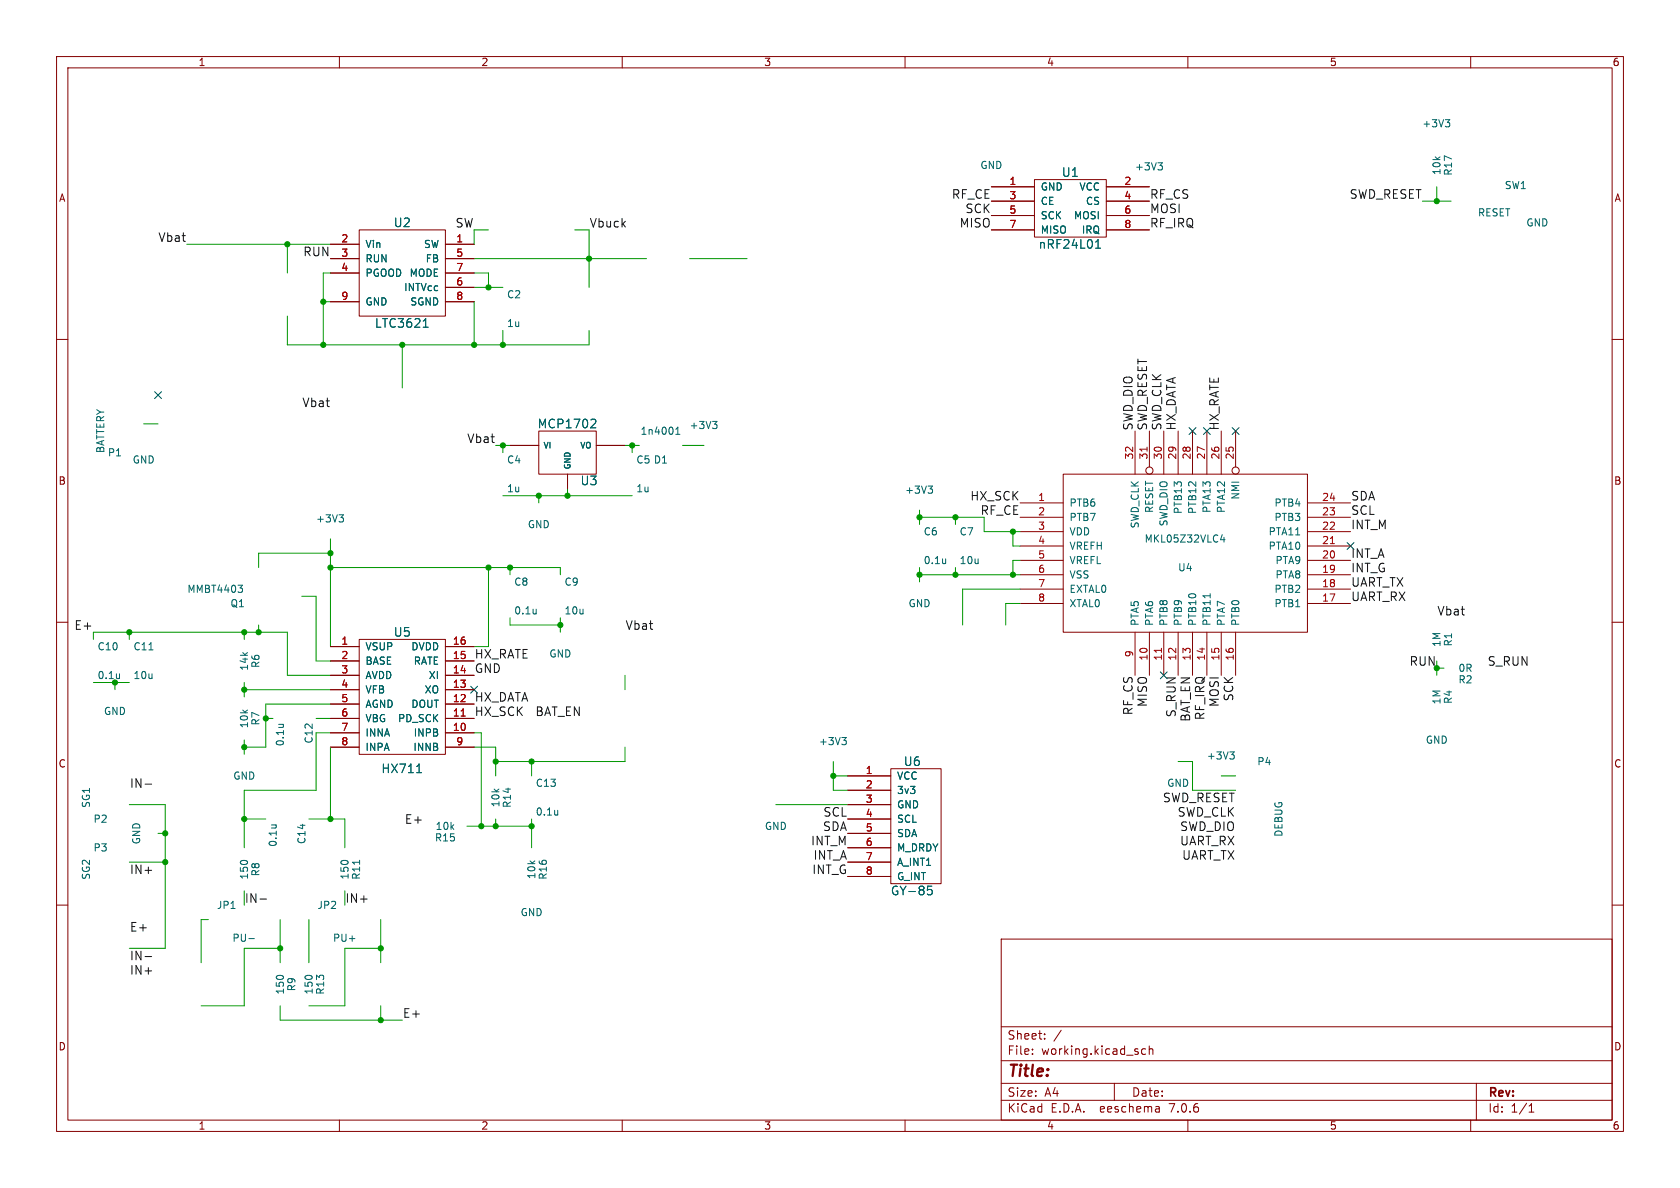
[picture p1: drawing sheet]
<svg xmlns="http://www.w3.org/2000/svg" width="297mm" height="210mm" viewBox="0 0 297 210" stroke-linecap="round" stroke-linejoin="round" font-family="sans-serif">
<g fill="none" stroke="#840000" stroke-width=".18">
<path d="M10 10h277v190h-277zM12 12h273v186h-273zM60 10v2M110 10v2M160 10v2M210 10v2M260 10v2M175.3 33h7.6M175.3 35.6h7.6M175.3 38.1h7.6M182.9 31.8h12.7v10.1h-12.7zM195.6 33h7.6"/>
<path d="M195.6 35.6h7.6M195.6 38.1h7.6M10 60h2M58.4 43.2h5.1M58.4 45.7h5.1M58.4 48.3h5.1M58.4 53.3h5.1M63.5 40.6h15.2v15.3h-15.2zM78.7 43.2h5.1M78.7 45.7h5.1M78.7 48.3h5.1M78.7 50.8h5.1"/>
<path d="M78.7 53.3h5.1M175.3 40.6h7.6M195.6 40.6h7.6M285 60h2M90.2 78.7h5M95.2 76.2h10.2v7.6h-10.2zM105.4 78.7h5.1M200.7 76.2v7.6M203.2 76.2v6.4M205.7 76.2v7.6M208.3 76.2v7.6M210.8 76.2v7.6"/>
<path d="M213.4 76.2v7.6M215.9 76.2v7.6M218.4 76.2v6.4M100.3 83.8v2.6M180.3 88.9h7.7M180.3 91.4h7.7M180.3 99.1h7.7M180.3 96.5h7.7M180.3 94h7.7M188 83.8h43.1v28h-43.1zM231.1 88.9h7.7M231.1 91.4h7.7"/>
<path d="M231.1 99.1h7.7M231.1 96.5h7.7M231.1 94h7.7M10 110h2M58.4 114.3h5.1M58.4 119.4h5.1M58.4 116.8h5.1M63.5 113h15.2v20.4h-15.2zM78.7 114.3h5.1M78.7 119.4h5.1M78.7 116.8h5.1M180.3 106.7h7.7"/>
<path d="M180.3 104.1h7.7M180.3 101.6h7.7M200.7 111.8v7.6M203.2 111.8v7.6M205.7 111.8v7.6M208.3 111.8v7.6M210.8 111.8v7.6M213.4 111.8v7.6M215.9 111.8v7.6M218.4 111.8v7.6M231.1 106.7h7.7M231.1 104.1h7.7"/>
<path d="M231.1 101.6h7.7M285 110h2M58.4 129.5h5.1M58.4 127h5.1M58.4 124.5h5.1M58.4 121.9h5.1M58.4 132.1h5.1M78.7 129.5h5.1M78.7 127h5.1M78.7 124.5h5.1M78.7 121.9h5.1M78.7 132.1h5.1"/>
<path d="M149.9 137.2h7.6M149.9 139.7h7.6M157.5 135.9h8.9v20.3h-8.9zM10 160h2M149.9 142.2h7.6M149.9 144.8h7.6M149.9 147.3h7.6M149.9 149.9h7.6M149.9 152.4h7.6M149.9 154.9h7.6M285 160h2M177 166h108v32h-108z"/>
<path d="M60 198v2M110 198v2M160 198v2M177 194.5h108M177 191.5h108M177 187.5h108M177 181.5h108M182.5 186.3v.1M182.5 185.5v.1M184.7 183.6v.1M184.7 182.8v.1M187.6 182.1l-1.3 2"/>
<path d="M197 191.5v3M202.5 185.5l-.4-.1-.3 .3v.4l.2 .2h.5M203.2 185.5l.2-.1 .3 .1 .1 .9M203.2 184.9v1.5M204.9 195.7l.1 .9M205 196.5l-.2 .1M205 196h-.2M210 198v2M260 198v2M261 191.5v6.5M270.3 196.6h.9M270.3 195.5l.4-.4v1.5"/>
<circle cx="203.2" cy="83.2" r=".63"/>
<circle cx="218.4" cy="83.2" r=".63"/>
</g>
<path d="M202.8 79v.8M235.2 96.1h.7M205.3 114.6v.7M81.5 126.6h.7" fill="none" stroke="#a90000" stroke-width=".18"/>
<g fill="none" stroke="#006464" stroke-width=".18">
<path d="M204.7 28.8h.8l-.4 .5M205.3 29.3l.2 .2v.3l-.2 .2M255.5 21.2h.8l-.4 .4M256.1 21.6l.2 .3v.3l-.2 .2M74.8 57.8h.9M75.1 56.5l.2-.2v1.5M193.7 43.9h.9M193.7 42.8l.4-.4v1.5M104.7 74.1l.5 .1 .1 .3-.9 1.1h.9M119.5 76.8h.7M119.5 75.9l.3-.4v1.3M126 74.5h.8l-.5 .5"/>
<path d="M126.5 75l.3 .2v.3l-.3 .3M59.9 91h.8l-.4 .5M60.5 91.5l.2 .2v.3l-.2 .3M164.1 85.9h.8l-.5 .5M164.6 86.4l.3 .2v.4l-.3 .2M167.2 98.8v.8M167.2 99.5l-.1 .1M216.1 94.5l-.3 .9h.8M216.4 95v.8M21.1 119.1v.9M21.1 119.8v.1M26.3 114.9h.8"/>
<path d="M42.1 103.4h.8l-.5 .5M42.6 103.9l.3 .3v.3l-.3 .2M94.8 107.7v.8M94.8 108.4l-.1 .1M213.9 105v.7M49.3 128h.8M50 128v.1M73.7 136.6h.8M148.8 130.4h.8l-.4 .5M149.4 130.9l.2 .2v.3l-.2 .2M217.4 132.9h.8l-.4 .5M218 133.4l.2 .2v.3l-.2 .3"/>
<path d="M48 145.8h.8M48.7 145.8l.1 .1M63.6 152.1v.7M98.6 143.2v.9M98.6 144h-.1M164 156.7h.7M164.2 157.2h.3l.3 .3-.1 .6-.5 .1M44 165.9h1"/>
</g>
<path d="M25.6 138.6h1.2M46 158.9h1.1M25.6 169.1h1.2" fill="none" stroke="#0f0f0f" stroke-width=".18"/>
<g fill="none" stroke="#009600" stroke-width=".18">
<path d="M251.5 35.6h5M254 33v2.6M33 43.2h25.4M50.8 55.9v5.1h53.3v-2.6M50.8 43.2v5.1M57.1 53.3h1.3M58.4 48.3h-1.3v12.7M83.8 45.7h30.5M83.8 53.3v7.7M83.8 48.3h2.6v2.5M83.8 50.8h5.1M86.4 40.6h-2.6v2.6"/>
<path d="M88.9 58.4v2.6M101.6 40.6h2.5v10.2M121.9 45.7h10.2M25.4 74.9h2.5M71.1 61v7.6M87.6 78.7h2.6M88.9 78.7v1.3M110.5 78.7h2.5M111.8 78.7v1.3M120.6 78.7h3.9M58.4 95.3v19M58.4 97.8h-12.7v2.5"/>
<path d="M88.9 87.6h22.9M95.2 87.6v1.3M100.3 86.4v1.2M162.6 91.4h11.4v2.6h6.3M162.6 90.2v2.5M168.9 91.4v1.3M179.1 94v2.5h1.2M180.3 99.1h-1.2v2.5M16.5 113v-1.2h34.3v7.6h7.6M22.9 111.8v1.2M43.2 111.8v1.2M45.7 110.5v1.3"/>
<path d="M53.3 105.4h2.6v11.4h2.5M58.4 100.3h40.7v1.3M86.4 100.3v14M90.2 100.3v1.3M90.2 109.2v1.3h8.9M99.1 109.2v2.6M110.5 119.4v2.5M162.6 100.3v2.6M162.6 101.6h17.7M168.9 100.3v1.3M180.3 106.7h-2.5v3.8M180.3 104.1h-10.1v6.4"/>
<path d="M255.3 118.1h-1.3v1.3M16.5 120.7h6.4M20.3 120.7v1.2M43.2 120.7v2.5M43.2 130.8v2.6M43.2 121.9h15.2M47 127h1.3M55.9 127h2.5M58.4 129.5h-2.5v10.2h-12.7v10.2M58.4 124.5h-11.4v7.6h-3.8M58.4 132.1v12.7M83.8 129.5h1.3v16.6"/>
<path d="M83.8 132.1h3.8v5.1M94 134.6v2.6M110.5 132.1v2.5h-22.9M147.3 134.6v5.1h2.6M147.3 137.2h2.6M208.3 134.6h2.5v5.1h7.6M215.9 137.2h2.5M22.9 142.2h6.3v25.4h-6.3M22.9 152.4h6.3M27.9 147.3h1.3M43.2 144.8h3.8M54.6 144.8h6.4v5.1"/>
<path d="M82.5 146.1h11.5M87.6 144.8v1.3M94 144.8v5.1M137.2 142.2h12.7M36.8 162.6h-1.2v7.6M49.5 177.8v2.5h21.6M49.5 167.6h-6.3v10.2h-7.6M49.5 162.6v7.6M54.6 162.6v7.6M67.3 162.6v7.6M67.3 177.8v2.5M67.3 167.6h-6.3v10.2h-6.4"/>
</g>
<g fill="none" stroke="#000084" stroke-width=".18">
<path d="M27.3 69.2l1.2 1.3M28.5 69.2l-1.2 1.3M210.2 75.6l1.2 1.2M211.4 75.6l-1.2 1.2M212.8 75.6l1.2 1.2M214 75.6l-1.2 1.2M217.8 75.6l1.2 1.2M219 75.6l-1.2 1.2M238.2 95.9l1.2 1.2M239.4 95.9l-1.2 1.2M205.1 118.8l1.2 1.2M206.3 118.8l-1.2 1.2"/>
<path d="M83.2 121.3l1.2 1.2M84.4 121.3l-1.2 1.2"/>
</g>
<g fill="#009600" stroke="#009600" stroke-width=".18">
<circle cx="43.2" cy="111.8" r=".46"/>
<circle cx="58.4" cy="97.8" r=".46"/>
<circle cx="22.9" cy="111.8" r=".46"/>
<circle cx="20.3" cy="120.7" r=".46"/>
<circle cx="43.2" cy="121.9" r=".46"/>
<circle cx="45.7" cy="111.8" r=".46"/>
<circle cx="58.4" cy="144.8" r=".46"/>
<circle cx="43.2" cy="144.8" r=".46"/>
<circle cx="43.2" cy="132.1" r=".46"/>
<circle cx="71.1" cy="61" r=".46"/>
<circle cx="83.8" cy="61" r=".46"/>
<circle cx="86.4" cy="50.8" r=".46"/>
<circle cx="88.9" cy="61" r=".46"/>
<circle cx="57.1" cy="53.3" r=".46"/>
<circle cx="57.1" cy="61" r=".46"/>
<circle cx="50.8" cy="43.2" r=".46"/>
<circle cx="100.3" cy="87.6" r=".46"/>
<circle cx="95.2" cy="87.6" r=".46"/>
<circle cx="58.4" cy="100.3" r=".46"/>
<circle cx="86.4" cy="100.3" r=".46"/>
<circle cx="99.1" cy="110.5" r=".46"/>
<circle cx="90.2" cy="100.3" r=".46"/>
<circle cx="88.9" cy="78.7" r=".46"/>
<circle cx="49.5" cy="167.6" r=".46"/>
<circle cx="67.3" cy="167.6" r=".46"/>
<circle cx="67.3" cy="180.3" r=".46"/>
<circle cx="47" cy="127" r=".46"/>
<circle cx="29.2" cy="147.3" r=".46"/>
<circle cx="29.2" cy="152.4" r=".46"/>
<circle cx="168.9" cy="91.4" r=".46"/>
<circle cx="162.6" cy="91.4" r=".46"/>
<circle cx="111.8" cy="78.7" r=".46"/>
<circle cx="104.1" cy="45.7" r=".46"/>
<circle cx="254" cy="35.6" r=".46"/>
<circle cx="254" cy="118.1" r=".46"/>
<circle cx="179.1" cy="101.6" r=".46"/>
<circle cx="87.6" cy="146.1" r=".46"/>
<circle cx="94" cy="146.1" r=".46"/>
<circle cx="85.1" cy="146.1" r=".46"/>
<circle cx="87.6" cy="134.6" r=".46"/>
<circle cx="147.3" cy="137.2" r=".46"/>
<circle cx="94" cy="134.6" r=".46"/>
<circle cx="168.9" cy="101.6" r=".46"/>
<circle cx="162.6" cy="101.6" r=".46"/>
<circle cx="179.1" cy="94" r=".46"/>
</g>
<text font-size="2.8" fill="#840000" x="178" y="190.9">Title:</text>
<g font-size="2.1" fill="#0f0f0f">
<text x="168.2" y="35.2">RF_CE</text>
<text x="203.2" y="35.2">RF_CS</text>
<text x="238.5" y="35.2">SWD_RESET</text>
<text x="80.5" y="40.3">SW</text>
<text x="104.1" y="40.3">Vbuck</text>
<text x="169.6" y="40.3">MISO</text>
<text x="170.6" y="37.8">SCK</text>
<text x="203.2" y="40.3">RF_IRQ</text>
<text x="203.2" y="37.8">MOSI</text>
<text x="27.9" y="42.9">Vbat</text>
<text x="53.6" y="45.4">RUN</text>
<text x="53.3" y="72.1">Vbat</text>
<text x="200.3" y="76.2" transform="rotate(-90 200.3 76.2)">SWD_DIO</text>
<text x="202.9" y="76.2" transform="rotate(-90 202.9 76.2)">SWD_RESET</text>
<text x="205.4" y="76.2" transform="rotate(-90 205.4 76.2)">SWD_CLK</text>
<text x="208" y="76.2" transform="rotate(-90 208 76.2)">HX_DATA</text>
<text x="215.6" y="76.2" transform="rotate(-90 215.6 76.2)">HX_RATE</text>
<text x="82.5" y="78.4">Vbat</text>
<text x="171.5" y="88.6">HX_SCK</text>
<text x="238.8" y="88.6">SDA</text>
<text x="173.3" y="91.1">RF_CE</text>
<text x="238.8" y="91.1">SCL</text>
<text x="238.8" y="93.7">INT_M</text>
<text x="238.8" y="101.3">INT_G</text>
<text x="238.8" y="98.7">INT_A</text>
<text x="238.8" y="103.8">UART_TX</text>
<text x="238.8" y="106.4">UART_RX</text>
<text x="13.1" y="111.4">E+</text>
<text x="110.5" y="111.4">Vbat</text>
<text x="254" y="108.9">Vbat</text>
<text x="83.8" y="119.1">GND</text>
<text x="262.9" y="117.8">S_RUN</text>
<text x="83.8" y="124.1">HX_DATA</text>
<text x="202.9" y="125" transform="rotate(-90 202.9 125)">MISO</text>
<text x="215.6" y="125" transform="rotate(-90 215.6 125)">MOSI</text>
<text x="218.1" y="124" transform="rotate(-90 218.1 124)">SCK</text>
<text x="83.8" y="126.7">HX_SCK</text>
<text x="94.6" y="126.7">BAT_EN</text>
<text x="200.3" y="126.5" transform="rotate(-90 200.3 126.5)">RF_CS</text>
<text x="208" y="126.9" transform="rotate(-90 208 126.9)">S_RUN</text>
<text x="210.5" y="127.7" transform="rotate(-90 210.5 127.7)">BAT_EN</text>
<text x="213" y="127.4" transform="rotate(-90 213 127.4)">RF_IRQ</text>
<text x="22.9" y="139.4">IN-</text>
<text x="205.5" y="141.9">SWD_RESET</text>
<text x="71.5" y="145.7">E+</text>
<text x="143.3" y="149.5">INT_M</text>
<text x="145.4" y="147">SDA</text>
<text x="145.5" y="144.5">SCL</text>
<text x="208.1" y="144.5">SWD_CLK</text>
<text x="208.6" y="147">SWD_DIO</text>
<text x="208.6" y="149.5">UART_RX</text>
<text x="22.9" y="154.6">IN+</text>
<text x="143.5" y="154.6">INT_G</text>
<text x="143.8" y="152.1">INT_A</text>
<text x="208.9" y="152.1">UART_TX</text>
<text x="22.9" y="164.8">E+</text>
<text x="22.9" y="169.9">IN-</text>
<text x="22.9" y="172.4">IN+</text>
<text x="71.1" y="180">E+</text>
</g>
<g font-size="2.1" fill="#006464">
<text x="187.6" y="31.5">U1</text>
<text x="69.5" y="40.4">U2</text>
<text x="183.5" y="44.2">nRF24L01</text>
<text x="66.2" y="58.1">LTC3621</text>
<text x="95" y="75.9">MCP1702</text>
<text x="102.5" y="86">U3</text>
<text x="69.5" y="112.8">U5</text>
<text x="67.3" y="136.9">HX711</text>
<text x="159.7" y="135.6">U6</text>
<text x="157.4" y="158.5">GY-85</text>
</g>
<g font-size="2.1" fill="#009600">
<text x="83.8" y="116.5">HX_RATE</text>
<text x="249.1" y="117.8">RUN</text>
<text x="43.2" y="159.7">IN-</text>
<text x="61" y="159.7">IN+</text>
</g>
<g font-size="2.1" fill="#840000">
<text x="178" y="184">Sheet:</text>
<text x="178" y="186.7">File:</text>
<text x="184.1" y="186.7">working.kicad_sch</text>
<text x="178" y="196.9">KiCad</text>
<text x="178" y="194.1">Size:</text>
<text x="184.7" y="194.1">A4</text>
<text x="185.7" y="196.9">E.D.A.</text>
<text x="194.6" y="196.9">eeschema</text>
<text x="200" y="194.1">Date:</text>
<text x="207" y="196.9">7.0.6</text>
<text x="263" y="194.3">Rev:</text>
<text x="263" y="196.9">Id:</text>
<text x="267.1" y="196.9">1/1</text>
</g>
<g font-size="1.8" fill="#840000">
<text x="35" y="11.9">1</text>
<text x="85" y="11.9">2</text>
<text x="135" y="11.9">3</text>
<text x="185" y="11.9">4</text>
<text x="235" y="11.9">5</text>
<text x="285" y="11.9">6</text>
<text x="10.3" y="35.9">A</text>
<text x="285.3" y="35.9">A</text>
<text x="10.3" y="85.9">B</text>
<text x="285.3" y="85.9">B</text>
<text x="10.3" y="135.9">C</text>
<text x="285.3" y="135.9">C</text>
<text x="10.3" y="185.9">D</text>
<text x="285.3" y="185.9">D</text>
<text x="35" y="199.9">1</text>
<text x="85" y="199.9">2</text>
<text x="135" y="199.9">3</text>
<text x="185" y="199.9">4</text>
<text x="235" y="199.9">5</text>
<text x="285" y="199.9">6</text>
</g>
<g font-size="1.8" fill="#006464">
<text x="251.4" y="22.7">+3V3</text>
<text x="173.2" y="30.1">GND</text>
<text x="183.9" y="33.9">GND</text>
<text x="190.7" y="33.9">VCC</text>
<text x="200.6" y="30.3">+3V3</text>
<text x="254.9" y="31" transform="rotate(-90 254.9 31)">10k</text>
<text x="256.9" y="31.2" transform="rotate(-90 256.9 31.2)">R17</text>
<text x="265.9" y="33.6">SW1</text>
<text x="183.9" y="36.4">CE</text>
<text x="183.9" y="39">SCK</text>
<text x="183.9" y="41.5">MISO</text>
<text x="189.8" y="39">MOSI</text>
<text x="191.2" y="41.5">IRQ</text>
<text x="191.9" y="36.4">CS</text>
<text x="261.2" y="38.5">RESET</text>
<text x="269.7" y="40.2">GND</text>
<text x="64.5" y="44">Vin</text>
<text x="64.5" y="46.6">RUN</text>
<text x="74.9" y="44">SW</text>
<text x="75.2" y="46.6">FB</text>
<text x="64.5" y="49.1">PGOOD MODE</text>
<text x="71.4" y="51.7">INTVcc</text>
<text x="89.5" y="52.9">C2</text>
<text x="64.5" y="54.2">GND</text>
<text x="72.4" y="54.2">SGND</text>
<text x="89.5" y="58">1u</text>
<text x="113.1" y="77.1">1n4001</text>
<text x="121.8" y="76">+3V3</text>
<text x="18.6" y="80.2" transform="rotate(-90 18.6 80.2)">BATTERY</text>
<text x="19" y="80.9">P1</text>
<text x="23.4" y="82.1">GND</text>
<text x="89.5" y="82.1">C4</text>
<text x="112.4" y="82.1">C5 D1</text>
<text x="89.5" y="87.2">1u</text>
<text x="112.4" y="87.2">1u</text>
<text x="159.9" y="87.5">+3V3</text>
<text x="189" y="89.8">PTB6</text>
<text x="219.3" y="88.4" transform="rotate(-90 219.3 88.4)">NMI</text>
<text x="225.2" y="89.8">PTB4</text>
<text x="55.8" y="92.6">+3V3</text>
<text x="93.2" y="93.6">GND</text>
<text x="163.2" y="94.8">C6</text>
<text x="169.6" y="94.8">C7</text>
<text x="189" y="92.3">PTB7</text>
<text x="189" y="94.8">VDD</text>
<text x="201.5" y="93.5" transform="rotate(-90 201.5 93.5)">SWD_CLK</text>
<text x="204.1" y="90.8" transform="rotate(-90 204.1 90.8)">RESET</text>
<text x="206.6" y="93.1" transform="rotate(-90 206.6 93.1)">SWD_DIO</text>
<text x="209.1" y="91" transform="rotate(-90 209.1 91)">PTB13</text>
<text x="211.7" y="91" transform="rotate(-90 211.7 91)">PTB12</text>
<text x="214.2" y="90.8" transform="rotate(-90 214.2 90.8)">PTA13</text>
<text x="216.8" y="90.8" transform="rotate(-90 216.8 90.8)">PTA12</text>
<text x="224.2" y="94.8">PTA11</text>
<text x="225.2" y="92.3">PTB3</text>
<text x="163.2" y="99.9">0.1u</text>
<text x="169.6" y="99.9">10u</text>
<text x="189" y="97.4">VREFH</text>
<text x="189" y="99.9">VREFL</text>
<text x="202.3" y="96.1">MKL05Z32VLC4</text>
<text x="208.2" y="101.2">U4</text>
<text x="224.2" y="97.4">PTA10</text>
<text x="225.4" y="99.9">PTA9</text>
<text x="33" y="105">MMBT4403</text>
<text x="40.6" y="107.5">Q1</text>
<text x="90.8" y="103.7">C8</text>
<text x="99.7" y="103.7">C9</text>
<text x="160.5" y="107.5">GND</text>
<text x="189" y="102.5">VSS</text>
<text x="189" y="105">EXTAL0</text>
<text x="189" y="107.5">XTAL0</text>
<text x="225.2" y="107.5">PTB1</text>
<text x="225.2" y="105">PTB2</text>
<text x="225.4" y="102.5">PTA8</text>
<text x="90.8" y="108.8">0.1u</text>
<text x="99.7" y="108.8">10u</text>
<text x="201.5" y="110.7" transform="rotate(-90 201.5 110.7)">PTA5</text>
<text x="204.1" y="110.7" transform="rotate(-90 204.1 110.7)">PTA6</text>
<text x="206.6" y="110.7" transform="rotate(-90 206.6 110.7)">PTB8</text>
<text x="209.1" y="110.7" transform="rotate(-90 209.1 110.7)">PTB9</text>
<text x="211.7" y="110.7" transform="rotate(-90 211.7 110.7)">PTB10</text>
<text x="214.2" y="110.7" transform="rotate(-90 214.2 110.7)">PTB11</text>
<text x="216.8" y="110.7" transform="rotate(-90 216.8 110.7)">PTA7</text>
<text x="219.3" y="110.7" transform="rotate(-90 219.3 110.7)">PTB0</text>
<text x="17.2" y="115.2">C10</text>
<text x="23.5" y="115.2">C11</text>
<text x="44" y="118.7" transform="rotate(-90 44 118.7)">14k</text>
<text x="46.1" y="118.2" transform="rotate(-90 46.1 118.2)">R6</text>
<text x="64.5" y="115.2">VSUP</text>
<text x="64.5" y="117.7">BASE</text>
<text x="72.6" y="115.2">DVDD</text>
<text x="73" y="117.7">RATE</text>
<text x="97" y="116.4">GND</text>
<text x="254.9" y="114.5" transform="rotate(-90 254.9 114.5)">1M</text>
<text x="256.9" y="114.4" transform="rotate(-90 256.9 114.4)">R1</text>
<text x="257.7" y="119">0R</text>
<text x="17.2" y="120.2">0.1u</text>
<text x="23.5" y="120.2">10u</text>
<text x="64.5" y="120.2">AVDD</text>
<text x="64.5" y="122.8">VFB</text>
<text x="64.5" y="125.3">AGND</text>
<text x="72.6" y="125.3">DOUT</text>
<text x="75" y="122.8">XO</text>
<text x="75.7" y="120.2">XI</text>
<text x="254.9" y="124.6" transform="rotate(-90 254.9 124.6)">1M</text>
<text x="256.9" y="124.5" transform="rotate(-90 256.9 124.5)">R4</text>
<text x="257.7" y="121">R2</text>
<text x="18.3" y="126.6">GND</text>
<text x="44" y="128.8" transform="rotate(-90 44 128.8)">10k</text>
<text x="46.1" y="128.3" transform="rotate(-90 46.1 128.3)">R7</text>
<text x="55.5" y="131.5" transform="rotate(-90 55.5 131.5)">C12</text>
<text x="64.5" y="127.9">VBG</text>
<text x="64.5" y="130.4">INNA</text>
<text x="70.3" y="127.9">PD_SCK</text>
<text x="73" y="130.4">INPB</text>
<text x="144.7" y="131.9">+3V3</text>
<text x="252" y="131.7">GND</text>
<text x="50.4" y="132" transform="rotate(-90 50.4 132)">0.1u</text>
<text x="64.5" y="132.9">INPA</text>
<text x="73" y="132.9">INNB</text>
<text x="213.3" y="134.5">+3V3</text>
<text x="222.2" y="135.5">P4</text>
<text x="16.1" y="142.9" transform="rotate(-90 16.1 142.9)">SG1</text>
<text x="41.1" y="138">GND</text>
<text x="88.5" y="142.8" transform="rotate(-90 88.5 142.8)">10k</text>
<text x="90.5" y="142.9" transform="rotate(-90 90.5 142.9)">R14</text>
<text x="94.6" y="139.3">C13</text>
<text x="158.5" y="138">VCC</text>
<text x="158.5" y="140.6">3v3</text>
<text x="158.5" y="143.1">GND</text>
<text x="206.2" y="139.3">GND</text>
<text x="16.4" y="145.6">P2</text>
<text x="25" y="149.4" transform="rotate(-90 25 149.4)">GND</text>
<text x="49.1" y="149.8" transform="rotate(-90 49.1 149.8)">0.1u</text>
<text x="54.2" y="149.3" transform="rotate(-90 54.2 149.3)">C14</text>
<text x="76.8" y="148.9">R15</text>
<text x="76.9" y="146.9">10k</text>
<text x="94.6" y="144.4">0.1u</text>
<text x="135.1" y="146.9">GND</text>
<text x="158.5" y="145.6">SCL</text>
<text x="158.5" y="148.2">SDA</text>
<text x="226.9" y="148" transform="rotate(-90 226.9 148)">DEBUG</text>
<text x="16.1" y="155.6" transform="rotate(-90 16.1 155.6)">SG2</text>
<text x="16.4" y="150.7">P3</text>
<text x="44" y="155.6" transform="rotate(-90 44 155.6)">150</text>
<text x="46.1" y="155" transform="rotate(-90 46.1 155)">R8</text>
<text x="61.8" y="155.6" transform="rotate(-90 61.8 155.6)">150</text>
<text x="63.9" y="155.6" transform="rotate(-90 63.9 155.6)">R11</text>
<text x="94.8" y="155.5" transform="rotate(-90 94.8 155.5)">10k</text>
<text x="96.9" y="155.6" transform="rotate(-90 96.9 155.6)">R16</text>
<text x="158.5" y="150.7">M_DRDY</text>
<text x="158.5" y="153.3">A_INT1</text>
<text x="158.5" y="155.8">G_INT</text>
<text x="38.3" y="160.9">JP1</text>
<text x="56" y="160.9">JP2</text>
<text x="41" y="166.7">PU-</text>
<text x="58.8" y="166.7">PU+</text>
<text x="91.9" y="162.2">GND</text>
<text x="50.4" y="175.9" transform="rotate(-90 50.4 175.9)">150</text>
<text x="52.4" y="175.3" transform="rotate(-90 52.4 175.3)">R9</text>
<text x="55.5" y="175.9" transform="rotate(-90 55.5 175.9)">150</text>
<text x="57.5" y="175.9" transform="rotate(-90 57.5 175.9)">R13</text>
</g>
<g font-size="1.8" fill="#a90000">
<text x="178.4" y="32.8">1</text>
<text x="178.4" y="35.3">3</text>
<text x="198.7" y="32.8">2</text>
<text x="198.7" y="35.3">4</text>
<text x="178.4" y="37.8">5</text>
<text x="178.4" y="40.4">7</text>
<text x="198.7" y="37.8">6</text>
<text x="198.7" y="40.4">8</text>
<text x="60.3" y="42.9">2</text>
<text x="60.3" y="45.5">3</text>
<text x="80.6" y="42.9">1</text>
<text x="80.6" y="45.5">5</text>
<text x="60.3" y="48">4</text>
<text x="60.3" y="53.1">9</text>
<text x="80.6" y="50.5">6</text>
<text x="80.6" y="48">7</text>
<text x="80.6" y="53.1">8</text>
<text x="200.4" y="81.3" transform="rotate(-90 200.4 81.3)">32</text>
<text x="202.9" y="81.3" transform="rotate(-90 202.9 81.3)">31</text>
<text x="205.5" y="81.3" transform="rotate(-90 205.5 81.3)">30</text>
<text x="208" y="81.3" transform="rotate(-90 208 81.3)">29</text>
<text x="210.6" y="81.3" transform="rotate(-90 210.6 81.3)">28</text>
<text x="213.1" y="81.3" transform="rotate(-90 213.1 81.3)">27</text>
<text x="215.6" y="81.3" transform="rotate(-90 215.6 81.3)">26</text>
<text x="218.2" y="81.3" transform="rotate(-90 218.2 81.3)">25</text>
<text x="183.4" y="88.6">1</text>
<text x="233.6" y="88.6">24</text>
<text x="183.4" y="91.2">2</text>
<text x="183.4" y="93.7">3</text>
<text x="233.6" y="93.7">22</text>
<text x="233.6" y="91.2">23</text>
<text x="183.4" y="96.3">4</text>
<text x="183.4" y="98.8">5</text>
<text x="183.4" y="101.3">6</text>
<text x="233.6" y="101.3">19</text>
<text x="233.6" y="98.8">20</text>
<text x="233.6" y="96.3">21</text>
<text x="183.4" y="103.9">7</text>
<text x="183.4" y="106.4">8</text>
<text x="233.6" y="106.4">17</text>
<text x="233.6" y="103.9">18</text>
<text x="60.3" y="114">1</text>
<text x="60.3" y="116.6">2</text>
<text x="60.3" y="119.1">3</text>
<text x="80" y="119.1">14</text>
<text x="80" y="116.6">15</text>
<text x="80" y="114">16</text>
<text x="200.4" y="116.3" transform="rotate(-90 200.4 116.3)">9</text>
<text x="202.9" y="116.9" transform="rotate(-90 202.9 116.9)">10</text>
<text x="205.5" y="116.9" transform="rotate(-90 205.5 116.9)">11</text>
<text x="208" y="116.9" transform="rotate(-90 208 116.9)">12</text>
<text x="210.6" y="116.9" transform="rotate(-90 210.6 116.9)">13</text>
<text x="213.1" y="116.9" transform="rotate(-90 213.1 116.9)">14</text>
<text x="215.6" y="116.9" transform="rotate(-90 215.6 116.9)">15</text>
<text x="218.2" y="116.9" transform="rotate(-90 218.2 116.9)">16</text>
<text x="60.3" y="121.7">4</text>
<text x="60.3" y="124.2">5</text>
<text x="80" y="124.2">12</text>
<text x="80" y="121.7">13</text>
<text x="60.3" y="126.7">6</text>
<text x="60.3" y="129.3">7</text>
<text x="60.3" y="131.8">8</text>
<text x="80" y="129.3">10</text>
<text x="80" y="126.7">11</text>
<text x="80.6" y="131.8">9</text>
<text x="153" y="136.9">1</text>
<text x="153" y="139.4">2</text>
<text x="153" y="142">3</text>
<text x="153" y="144.5">4</text>
<text x="153" y="147.1">5</text>
<text x="153" y="149.6">6</text>
<text x="153" y="152.1">7</text>
<text x="153" y="154.7">8</text>
</g>
<g font-size="1.4" fill="#006464">
<text x="96" y="79.5">VI</text>
<text x="101.1" y="83.1" transform="rotate(-90 101.1 83.1)">GND</text>
<text x="102.5" y="79.5">VO</text>
</g>
</svg>
